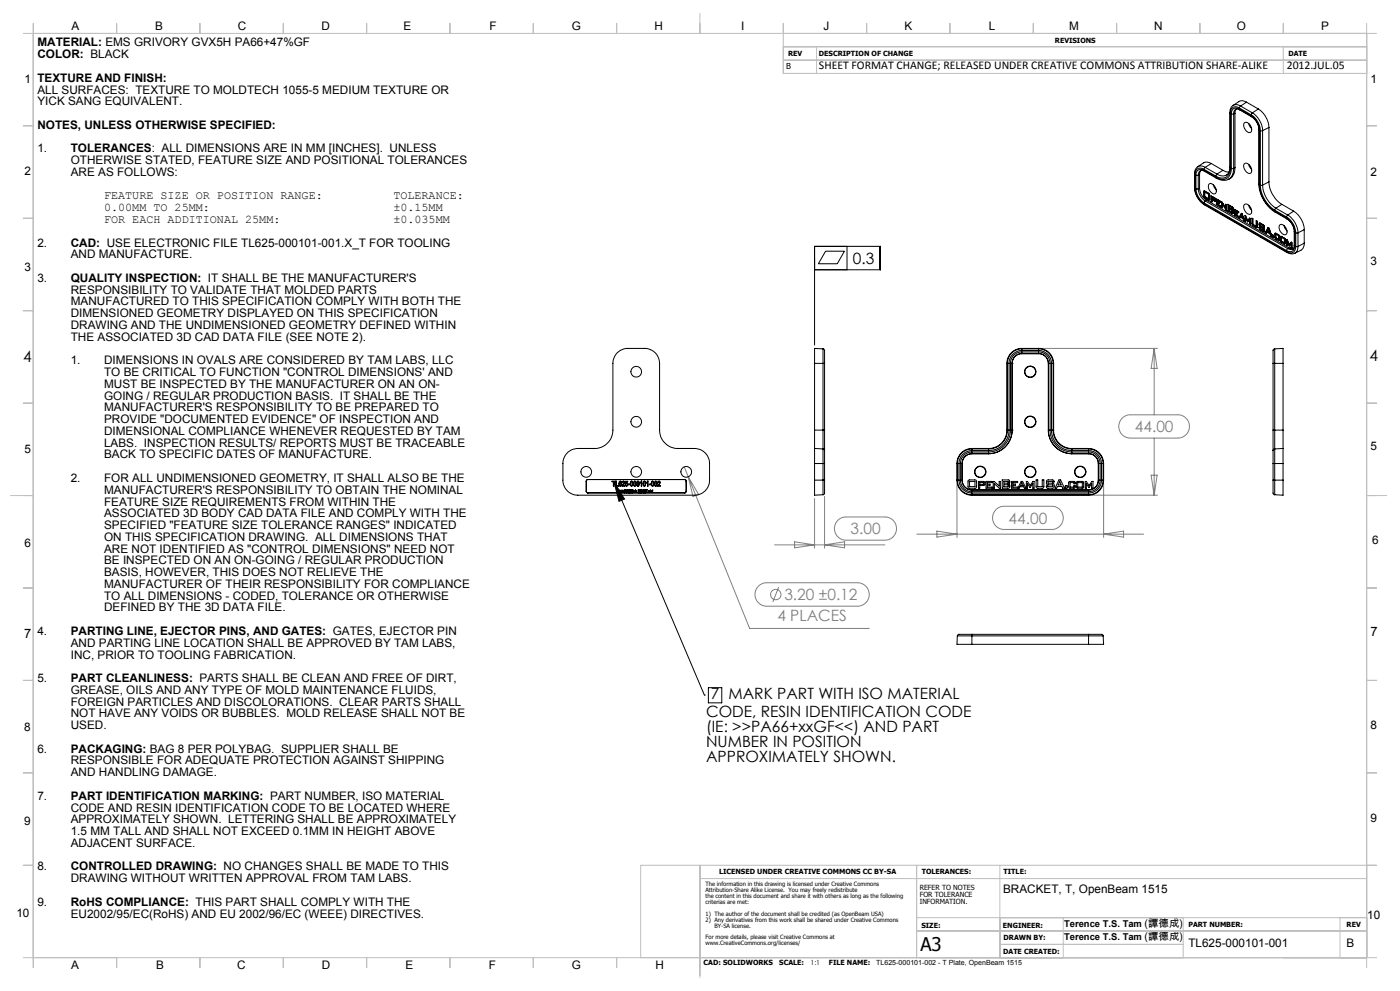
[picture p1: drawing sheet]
<svg xmlns="http://www.w3.org/2000/svg" width="420mm" height="297mm" viewBox="0 0 420 297" stroke-linecap="round" stroke-linejoin="round" font-family="sans-serif">
<g fill="none" stroke="#000" stroke-width=".3">
<path d="M368.9 33.8l.2 .2M368.9 33.8v16.3M369.1 34v16.3M369.4 34.1h.7M369.4 34.1v16.3M369.9 31.6a2.41 2.41 0 0 0-1 2.2M369.9 31.6a2.11 2.11 0 0 1 2.3 .2M370.1 34.1v16.4M370.5 33.9v16.4M370.5 33.9l-.4 .2M370.9 32.7l-.3 .5-.1 .7M371.8 32.4a1.65 1.65 0 0 0-1.9-.2 1.65 1.65 0 0 0-.8 1.8"/>
<path d="M371.8 32.7a1.48 1.48 0 0 0-1.7-.2 1.48 1.48 0 0 0-.7 1.6M371.8 32.7l.1 .2M371.8 32.4l3.6 2M371.8 32.7l3.6 2M371.9 32.9l-.5-.2a1.09 1.09 0 0 0-1.3 1.4M371.9 32.9l3.6 2.1M372.2 31.8l-.4 .6M372.2 31.8l3.5 2M373.3 36.9a1.77 1.77 0 0 1 2.2 2 .84 .84 0 0 1-.7 .9 .84 .84 0 0 1-.9-.6l-.3-.4a1.92 1.92 0 0 1-.3-1.9zM373.9 30.6a2.11 2.11 0 0 0-2.3-.1l-1.7 1.1M373.9 30.6l-1.7 1.2M373.9 30.6l3.6 2.1"/>
<path d="M374.6 37l.9 1.5M375.4 34.4a6.1 6.1 0 0 1 2.7 4.8M375.4 34.7l1.5 1.6a4.6 4.6 0 0 1 .9 2.7M375.4 34.7l.1 .3M375.5 35a4.7 4.7 0 0 1 2.1 3.8M375.7 33.8l-.3 .6M375.7 33.8l.3 .2a6.9 6.9 0 0 1 2.8 5.2M377.5 32.7a7.3 7.3 0 0 1 3.2 5.5M377.5 32.7l-1.8 1.1M377.6 38.8l.2 .2M377.6 38.8v16.3M377.8 39v16.3"/>
<path d="M378.1 39.2h.7M378.1 39.2v16.3M378.8 39.2v16.3M380.7 38.2l-1.9 1M380.7 38.2v16.3M358.4 56.2a6.6 6.6 0 0 0 2.9 5.2M358.4 52.1l.1 .2M358.4 56.2l.1 .2M358.4 52.1v4.1M358.5 56.4l.1 .7a6 6 0 0 0 2.6 4M358.5 52.3v4.1M358.8 56.6l.5 2 .6 1 1.3 1.2"/>
<path d="M358.8 52.5h.7M358.8 56.6h.7M358.8 52.5v4.1M359.3 50a2.38 2.38 0 0 0-.9 2.1M359.3 50a2.11 2.11 0 0 1 2.3 .2M359.5 56.6l.1 .9 .6 1.3 1.4 1.4M359.5 52.5v4.1M359.9 56.4l.7 2.2 1.4 1.4M359.9 52.3v4.1M359.9 52.3l-.4 .2M359.9 56.4l-.4 .2M360.4 51l-.5 1.3"/>
<path d="M361.1 57.5l.2-.3 1.5 .9 .1 1.6-.1 .3-.3-.1M361.1 58.6l.4 .7M361.1 57.5v1.1M361.2 50.8a1.65 1.65 0 0 0-1.9-.2 1.65 1.65 0 0 0-.8 1.7M361.2 51.1a1.5 1.5 0 0 0-1.7-.2 1.5 1.5 0 0 0-.7 1.6M361.2 51.1l.1 .2M361.2 50.8l3.6 2M361.2 51.1l3.6 2M361.3 51.3h-.1a1.13 1.13 0 0 0-1.3 0 1.13 1.13 0 0 0-.4 1.2M361.3 58.5l.4 .7M361.3 51.3l3.6 2.1M361.3 57.2v1.3"/>
<path d="M361.3 57.4l-.2 .1M361.3 58.5l-.2 .1M361.5 59.3l1 .6M361.5 57.6l.2-.1 1.1 .6M361.5 57.6v1.3l1.1 .6M361.5 57.6l1.1 .6M361.6 50.2l-.4 .6M361.6 50.2l3.5 2M361.7 59.2l1.1 .6M361.7 59.2l-.2 .1M362 60l24.7 14.3M362 60l-.4 .2"/>
<path d="M362.6 58.2v1.3M362.8 59.8l.1 .1M362.8 59.8l-.3 .1M362.8 55.1a2.04 2.04 0 0 1 2 2.6 .96 .96 0 0 1-.9 .4 .96 .96 0 0 1-.8-.7l-.2-.2a1.73 1.73 0 0 1-.1-2.1zM362.8 58.1v1.3l-.2 .1M362.8 58.1l-.2 .1M363.4 49a2.23 2.23 0 0 0-2.4-.2l-1.7 1.2M363.4 49l-1.8 1.2M363.4 49l3.5 2M363.5 58.8v1.5M363.6 59.1v.5l.8 .3M363.6 59.9l.8 .4"/>
<path d="M363.6 59.9v.6l-.3-.1M363.6 59.9l.2-.1 .8 .4M363.6 59.1l.2-.1 .7 .4M363.6 59.1l.7 .4M364 55.4l.9 1.5M364.3 59.5l.1 .2M364.4 59.7v.2M364.5 59.4l.1 .2M364.5 59.4l-.2 .1M364.6 59.8l-.2 .2M364.6 59.6v.2M364.6 59.6l-.2 .1"/>
<path d="M364.6 59.8l-.2 .1M364.8 53.1l.1 .3M364.9 53.4a3.9 3.9 0 0 0 3.6 .4M365.1 52.2l-.3 .6M365.1 59.7v1.5M365.4 59.9l-.2 .2M366.9 51l1.8 .6M366.9 51l-1.8 1.2M368.9 50.1a2.29 2.29 0 0 1-1.1 2.4 2.29 2.29 0 0 1-2.7-.3M368.9 50.1l.2 .2M369.1 50.3a2.63 2.63 0 0 1-1.3 2.8 2.63 2.63 0 0 1-3-.3M369.4 50.4a2.82 2.82 0 0 1-1.4 3 2.82 2.82 0 0 1-3.2-.3"/>
<path d="M369.4 50.4l.7 .1M370.1 50.5a3.5 3.5 0 0 1-1.6 3.3M370.5 50.3a3.4 3.4 0 0 1-2 3.5M370.5 50.3l-.4 .2M373.3 49.1a1.77 1.77 0 0 1 2.2 2 .84 .84 0 0 1-.6 .9 .84 .84 0 0 1-1-.5l-.3-.4a1.92 1.92 0 0 1-.3-2zM374.6 49.3l.9 1.5M377.6 55.1a10.8 10.8 0 0 0 5 8.5M377.6 55.1l.2 .2M377.8 55.3a10.2 10.2 0 0 0 4.6 8M378.1 55.5a9.6 9.6 0 0 0 4.3 7.5M378.1 55.5h.7M378.8 55.5a8.9 8.9 0 0 0 4 6.9"/>
<path d="M380.7 54.5a8.3 8.3 0 0 0 3.9 6.7M380.7 54.5l-1.9 1M247.7 75.3h5.6l-2.1 3.8h-5.7zM254.1 73.8v7.1M361.2 61.1l.1 .3M361.2 61.1l24.8 14.3M361.2 60.8l24.8 14.3M361.3 61.4l24.8 14.3M361.6 60.2l-.4 .6M361.6 60.2l24.7 14.3M363.5 60.3h.1M363.5 60.3l-.2 .1"/>
<path d="M364.4 60.3l.1 .1a.73 .73 0 0 0-.1-1.1l-1.1-.6v1.7M364.6 60.2h.1M364.6 60.2l-.2 .1M365.1 61.2l1.1 .6M365.1 61.2l-.2 .1M365.2 60.7v.5l1 .5v.3l-1.3-.7M365.2 60.1v.3l.6 .3v.3l-.6-.3M365.2 60.1l1 .5v-.2l-1.3-.8v1.7M365.2 60.7l.6 .1M366.6 60.6l1.1 1.7M366.6 60.6l-.1-.1v1.7M366.7 60.6v1.5"/>
<path d="M366.7 62.1h.1M366.7 62.1l-.2 .1M366.7 61.2l1.1 1.7M366.7 61.2v1.1l-.2-.1M366.7 61.2l.2-.1 1 1.7-.1 .1M367.7 62.3v-1.1l.2 .1v1.7l-.1-.1M367.9 61.3v.9l-.2 .1M368.4 63.2l1.1 .8M368.6 63.1l1.1 .7M368.6 61.3v1.8M368.6 63.1l-.2 .1M368.7 61.8v.4l.9 .4"/>
<path d="M368.7 62.6v.5l.9 .5v-.1M368.7 61.8l.8 .5M368.7 61.8l.2-.1 .8 .4M368.7 62.6l.2-.1 .8 .4M368.7 62.6l.8 .4M369.5 62.3l.1 .2M369.5 63l.1 .3M369.6 63.3l.3-.1v.2M369.6 62.5v.1M369.6 63.3v.2M369.7 63l.1 .1a.51 .51 0 0 1 .2 .5 .51 .51 0 0 1-.3 .4h-.2M369.7 63a.54 .54 0 0 0 .3-.5 .54 .54 0 0 0-.4-.5l-1.2-.8v2"/>
<path d="M369.7 62.1l.2 .2M369.7 62.9v.1M369.7 62.1l-.2 .2M369.7 62.9l-.2 .1M369.7 63.8l.3 .1M369.7 63.8l-.2 .2M369.9 62.5l-.3 .2M369.9 63.4l-.3 .2M369.9 62.3v.2M369.9 62.3l-.3 .2M369.9 62.5l-.3 .1M369.9 63.4l-.3 .1"/>
<path d="M369.9 62.9l-.2 .1M370.3 64.4l1.3 .8v-.3M370.6 62.9v1.4M370.6 64.3l1 .6M370.6 64.3l-.3 .1M370.6 63.8v.5l1 .6M370.6 63.2v.3l.6 .4M370.6 63.8l.6 .4v-.3M370.6 63.2l1 .6v-.3l-1.3-.8v1.7M370.6 63.2l.2-.1 .8 .4M370.6 63.8l.2-.1 .4 .2M371.7 65.2l.7-1.3 .3 .2 .7 2.1-.3-.2"/>
<path d="M371.9 65l.2 .2M371.9 65l-.2 .2M372.1 65.1l.8 .4M372.1 65.1l-.1 .3-.3-.2M372.1 65.1l.2-.2 .8 .5M372.5 64l-.6 1M372.5 64.3l-.2 .6 .5 .3M372.5 64.3l.3 .9M372.7 64.2l-.2 .1M372.9 65.5l.2 .5M373 65l-.2 .2M373.1 65.4l.2 .5"/>
<path d="M373.1 65.4l-.2 .1M373.3 61.3a1.7 1.7 0 0 1 2.2 1.8 .87 .87 0 0 1-.5 1.1 .87 .87 0 0 1-1.1-.5l-.3-.4a1.92 1.92 0 0 1-.3-2zM373.3 65.9h.1M373.3 65.9l-.2 .1M373.7 66.1h.1M373.7 64.7v1.7l-.2-.2M373.7 66.1l-.2 .1M373.9 65.1l-.2 .1 .6 1.3M374.3 66l.6-.6 .2 .1v1.7l-.2-.2M374.3 66l-.8-1.4v1.6M374.3 66l.1 .3M374.4 66.4l-.1 .1"/>
<path d="M374.6 61.5l.9 1.5M374.9 65.9l-.6 .6M374.9 65.9v1.1M374.9 65.9l.2-.2v1.2M375 65.4l-.7 .6M375.1 66.9h.1M375.1 66.9l-.2 .1M375.6 66.9l.3 .7M375.6 66.9v-1.5l.3 .2v1.6l.9 .6M375.8 66.8l.3 .7M375.8 65.5v1.3M375.8 66.8l-.2 .1"/>
<path d="M375.9 67.6l.9 .6M376.1 67.5l.9 .5M376.1 67.5l-.2 .1M376.8 67.8v-1.7l.4 .2v1.8l-.4 .1M377 66.2v1.5l-.2 .1M377 68l.2 .1M377 68l-.2 .2M377.7 68.2l.4 .7M377.7 68.2l1.4 .8M377.8 67.1l.1-.3 1.1 .5 .3 .8-.2-.1M377.8 67.3l.3 .8M377.8 67.1v.2"/>
<path d="M377.8 68.2h-.1M377.9 68.2l.4 .6M378 67.2l.4 .7M378 66.8v.2M378 67v.2M378 67l-.2 .1M378 67.2l-.2 .1M378.1 67.2v.4l1.2 .9v.9h-.3M378.1 67.2l1 .6M378.1 68.9l.9 .5M378.1 67.2l.2-.1 1 .5M378.1 68.1l1 .5"/>
<path d="M378.3 68.8l.9 .5M378.3 68.8l-.2 .1M378.4 67.9l.9 .6M378.4 67.9l-.3 .2M379.1 67.8v.2M379.1 68.6v.4M379.2 69.3l.1 .1M379.2 69.3l-.2 .1M379.3 67.6v.3M379.3 68.5v.4l-.2 .1M379.3 67.9h.1M379.3 67.9l-.2 .1"/>
<path d="M379.3 67.6l-.2 .2M379.3 68.5l-.2 .1M379.6 69.7l.8-1.5 .3 .2 .9 2.5-.4-.2M379.8 69.6l.2 .1M379.8 69.6l-.2 .1M380.1 69.6l.9 .5M380.1 69.6l-.2 .3-.3-.2M380.1 69.6l.2-.1 .9 .5M380.5 68.3l-.7 1.3M380.5 68.7l.3-.2 .3 1.1-.2 .1M380.5 68.7l.4 1M380.5 68.7l-.3 .6 .7 .4"/>
<path d="M381 70.1l.2 .6M381.2 70l.2 .6M381.2 70l-.2 .1M381.4 70.6h.1M381.4 70.6l-.2 .1M381.7 70.8l.1 .2M381.7 70.5v.3M381.8 71l.3 .2M381.8 70.4l.4 .3v.4M381.8 70.4l-.1 .1M382 70.7v.2M382 70.5v.2"/>
<path d="M382 70.7l-.3 .1M382 70.9l.2 .1M382 70.9l-.2 .1M382.2 71.1l-.1 .1M382.4 63.3l.2 .3M382.4 63l3.6 2M382.4 63.3l3.6 2.1M382.5 70.1l.2-.3 1.1 .7M382.5 71l.3 .6M382.5 70.1v.9M382.6 63.6l3.5 2M382.7 70.9l.1 .4"/>
<path d="M382.7 69.9v1M382.7 70l-.2 .1M382.7 70.9l-.2 .1M382.8 62.4l-.4 .6M382.8 71.6l.7 .4M382.8 71.3l.8 .5M382.8 70.2v1.1M382.8 70.2l.8 .5M382.8 62.4l3.5 2M382.8 71.3l.2 .2M383 71.5l.8 .4M383 70.1l-.2 .1"/>
<path d="M383 71.5l-.2 .1M383.5 70.4l.4 .5M383.6 71.8v-.4l.3 .6h-.4M383.6 70.7v.3M383.6 70.7l.2-.1v.3M383.8 71.9l.1 .1M383.8 71.9l-.3 .1M383.8 71.6l-.2 .2M383.8 70.9h.1M383.8 70.9l-.2 .1M383.9 70.9v.2l-.3-.1M383.9 67.5a1.35 1.35 0 0 1 2 1 1.02 1.02 0 0 1 .3 1.2 1.02 1.02 0 0 1-1 .6l-.3-.1a2.25 2.25 0 0 1-1-2.7z"/>
<path d="M384.1 71l.1-.2h.2l1.2 .8 .1 1.3-.1 .2h-.3M384.1 72l.3 .5M384.1 71v1M384.3 71.9l.1 .3M384.3 70.8v1.1M384.3 70.9l-.2 .1M384.3 71.9l-.2 .1M384.4 72.5l.9 .6M384.4 71.1l.2-.1 1 .5-.3 .2M384.4 71.1l.9 .6M384.4 71.1v1.1l.9 .6M384.4 72.2l.2 .2"/>
<path d="M384.6 61.2l-1.8 1.2M384.6 61.2l3.5 2.1M384.6 72.4l1 .6M384.6 72.4l-.2 .1M385.2 67.6l.4 .9 .5 .6M385.3 71.7v1.1M385.6 73h.1M385.6 73l-.3 .1M385.6 71.6v1.1l-.3 .1M386 65a6 6 0 0 1 2.7 4.8M386 65.4l.8 .6 .9 1.2 .6 1.4 .1 1M386 65.4l.1 .2"/>
<path d="M386 75.4l.1 .3M386.1 65.6a4.9 4.9 0 0 1 2.2 3.8M386.1 75.7a2.67 2.67 0 0 0 2.3 .2M386.2 73.3h.1M386.2 71.9l.6 1.3M386.2 71.9l-.2-.1v1.6M386.2 71.9v1.7l-.2-.2M386.2 73.3l-.2 .1M386.3 64.4l-.3 .6M386.3 64.4l1 .8 1.1 1.3a6.1 6.1 0 0 1 1 3.3M386.3 74.5l-.3 .6M386.4 72.3l-.2 .1 .6 1.3"/>
<path d="M386.7 74.3l.7 .2h.6M386.7 74.3l-.4 .2M386.8 73.7h.1M386.8 73.2l.6-.6 .2 .1v1.7l-.3-.2M386.8 73.2l.1 .3M386.9 73.6l-.1 .1M387.3 73.1l-.5 .6M387.3 73.1v1.1M387.3 73.1l.2-.1v1.1M387.5 72.6l-.7 .6M387.5 74.1l.1 .1M387.5 74.1l-.2 .1"/>
<path d="M388.1 63.3a7 7 0 0 1 3.2 5.5M388.1 63.3l-1.8 1.1M388.3 73.5l-.1 .3a1.09 1.09 0 0 1-.7 1 1.09 1.09 0 0 1-1.2-.3M388.3 69.4l.1 .2M388.3 73.5l.1 .2M388.3 69.4v4.1M388.4 73.7a1.48 1.48 0 0 1-.7 1.6 1.48 1.48 0 0 1-1.7-.2M388.4 69.6v4.1M388.7 73.9a1.67 1.67 0 0 1-.8 1.7 1.67 1.67 0 0 1-1.9-.2M388.7 69.8h.7M388.7 73.9h.7M388.7 69.8v4.1"/>
<path d="M389.4 73.9a2.02 2.02 0 0 1-1 2M389.4 69.8v4.1M391.3 72.9a2.32 2.32 0 0 1-1 2.1l-1.9 .9M391.3 68.8l-1.9 1M391.3 72.9l-1.9 1M391.3 68.8v4.1M244.4 80.9h19.7v-7.1h-19.7v29.6M185.2 105.7a4.8 4.8 0 0 1 3.2-1.3h5a4.5 4.5 0 0 1 4.5 4.5v20a5.5 5.5 0 0 0 5.5 5.5h5a4.5 4.5 0 0 1 4.5 4.5v5a4.5 4.5 0 0 1-4.5 4.5h-35a4.5 4.5 0 0 1-4.5-4.5v-5a4.5 4.5 0 0 1 4.5-4.5h5a5.5 5.5 0 0 0 5.5-5.5v-20a4.8 4.8 0 0 1 1.3-3.2zM244.4 108.9v20M244.4 108.9h2.5M246.9 104.6v4.3M246.9 104.6l-2.5-.2v4.5"/>
<path d="M246.9 108.9h.5M246.9 104.6l.5 .3v4M246.9 108.9v20M247.4 108.9v20M302.1 108.9h.1M302.1 108.9v20M302.2 108.9h.5M302.2 108.9v20M302.7 108.9v20M303.1 108.9h.5M303.1 108.9v20M303.6 108.9h.1"/>
<path d="M303.6 108.9v20M306.6 105.5v.5M306.6 106a2.94 2.94 0 0 0-3 2.9M306.6 105.5a3.4 3.4 0 0 0-3.5 3.4M306.6 104.6v.5M306.6 105.1a3.9 3.9 0 0 0-3.9 3.8M306.6 104.6a4.3 4.3 0 0 0-4.4 4.3M306.6 104.4a4.5 4.5 0 0 0-4.5 4.5M306.6 106h5M306.6 105.5h5M306.6 105.1h5M306.6 104.6h5"/>
<path d="M306.6 104.4v.2M306.6 106h.1M306.6 104.4h5M311.6 106a3 3 0 0 1 2.9 2.9M311.6 105.5v.5M311.6 105.5a3.4 3.4 0 0 1 3.4 3.4M311.6 105.1a3.9 3.9 0 0 1 3.9 3.8M311.6 104.6v.5M311.6 104.6a4.3 4.3 0 0 1 4.3 4.3M311.6 106a2.87 2.87 0 0 1 2.9 2.9M311.6 104.4a4.5 4.5 0 0 1 4.5 4.5M311.6 104.4v.2"/>
<path d="M311.6 106h.1M314.5 108.9v20M314.5 108.9h.1M314.5 108.9h.5M315 108.9v20M315.5 108.9h.4M315.5 108.9v20M315.9 108.9v20M315.9 108.9h.2M316.1 108.9v20M381.9 108.9h.5M381.9 108.9v20"/>
<path d="M382.4 104.6v4.3M382.4 104.6l2.5-.2v4.5M382.4 104.6l-.5 .3v4M382.4 108.9h2.5M382.4 108.9v20M384.9 108.9v20M244.4 134.4v4.5M244.4 128.9v5.5M244.4 138.9v5M244.4 138.9h2.5M244.4 128.9h2.5M244.4 134.4l2.5 .1"/>
<path d="M246.9 134.5v4.4M246.9 138.9h.5M246.9 134.5l.5 .5M246.9 128.9v5.6M246.9 128.9h.5M246.9 138.9v5M247.4 135v3.9M247.4 128.9v6.1M247.4 138.9v5M287.1 138.9h.1M287.1 138.9v5M287.2 138.9h.5"/>
<path d="M287.2 138.9v5M287.7 138.9v5M288.1 138.9h.5M288.1 138.9v5M288.6 138.9v5M288.6 138.9h.1M291.6 135.5a3.5 3.5 0 0 0-3.5 3.4M291.6 135.5v.5M291.6 136a3 3 0 0 0-3 2.9M291.6 134.5a4.4 4.4 0 0 0-4.4 4.4M291.6 134.5v.5M291.6 135a3.9 3.9 0 0 0-3.9 3.9"/>
<path d="M291.6 136a2.94 2.94 0 0 0-3 2.9M291.6 134.4a4.5 4.5 0 0 0-4.5 4.5M291.6 135.5h5M291.6 136h5M291.6 135h5M291.6 134.5h5M291.6 134.4v.1M291.6 136h.1M291.6 134.4h5M296.6 135.5v.5M296.6 134.5v.5M296.6 134.4v.1"/>
<path d="M296.6 136h.1M302.1 128.9a5.5 5.5 0 0 1-5.5 5.5M302.1 128.9h.1M302.2 128.9h.5M302.2 128.9a5.6 5.6 0 0 1-5.6 5.6M302.7 128.9a6.1 6.1 0 0 1-6.1 6.1M303.1 128.9h.5M303.1 128.9a6.6 6.6 0 0 1-6.5 6.6M303.6 128.9a7 7 0 0 1-7 7.1M303.6 128.9h.1M314.5 128.9a7.1 7.1 0 0 0 7.1 7.1M314.5 128.9h.1"/>
<path d="M314.5 128.9a7 7 0 0 0 7.1 7.1M314.5 128.9h.5M315 128.9a6.6 6.6 0 0 0 6.6 6.6M315.5 128.9a6.1 6.1 0 0 0 6.1 6.1M315.5 128.9h.4M315.9 128.9a5.7 5.7 0 0 0 5.7 5.6M315.9 128.9h.2M316.1 128.9a5.5 5.5 0 0 0 5.5 5.5M321.6 135.5v.5M321.6 134.5v.5M321.6 135.5h5M321.6 136h5"/>
<path d="M321.6 135h5M321.6 134.5h5M321.6 134.4v.1M321.6 136h.1M321.6 134.4h5M326.6 135a3.9 3.9 0 0 1 3.8 3.9M326.6 134.5v.5M326.6 134.5a4.4 4.4 0 0 1 4.3 4.4M326.6 135.5a3.5 3.5 0 0 1 3.4 3.4M326.6 136a2.94 2.94 0 0 1 2.9 2.9M326.6 135.5v.5M326.6 134.4a4.6 4.6 0 0 1 4.5 4.5"/>
<path d="M326.6 134.4v.1M326.6 136h.1M329.5 138.9h.1M329.5 138.9v5M329.5 138.9h.5M330 138.9v5M330.4 138.9h.5M330.4 138.9v5M330.9 138.9v5M330.9 138.9h.2M331.1 138.9v5M381.9 135v3.9"/>
<path d="M381.9 138.9h.5M381.9 128.9h.5M381.9 128.9v6.1M381.9 138.9v5M382.4 134.5v4.4M382.4 134.5l-.5 .5M382.4 128.9v5.6M382.4 138.9h2.5M382.4 128.9h2.5M382.4 138.9v5M384.9 134.4v4.5M384.9 128.9v5.5"/>
<path d="M384.9 134.4l-2.5 .1M384.9 138.9v5M175.9 147.2l.5 .5M175.9 144.2v3M175.9 144.2h.1M175.9 147.2h.1M176.4 143.7l-.5 .5M176.4 143.7h.1M176.4 147.7h.1M176.4 143.7h29M176.4 147.7h29M183.6 144.2h1v.2h-.4v1.3h-.2v-1.3h-.4z"/>
<path d="M184.2 144.4l3.2 5.2-1.7 .6zM184.2 144.4l27.1 63.9M184.7 144.2h.2v1.4l.6 .1h-.8zM185.8 144.3l.4-.1 .2 .4-.5-.2-.1 .5a.4 .4 0 0 1 .6 .1 .4 .4 0 0 1-.2 .6 .4 .4 0 0 1-.5-.4zM185.9 146.9l.6 .3-.6 .3 .5-.3zM186.6 146.9l.5 .3-.5 .3 .4-.3zM186.7 144.4a.45 .45 0 0 1 .7 0 .45 .45 0 0 1-.2 .7l-.4 .5 .6 .1h-.8l.1-.3a.66 .66 0 0 0 .3-1l-.2 .3-.2-.1zM187.3 147.7v-1h.4a.29 .29 0 0 1 .2 .3 .29 .29 0 0 1-.3 .3h-.2v.4M187.4 146.8l.4 .1v.2l-.4 .1zM187.7 144.2h.6v.2h-.5v.4a.43 .43 0 0 1 .6 .2 .43 .43 0 0 1-.3 .6 .43 .43 0 0 1-.5-.3l.3 .3a.31 .31 0 0 0 .3-.4 .31 .31 0 0 0-.4-.2h-.2zM188 147.7l.3-1 .4 1M188.1 147.7l.1-.3h.3l.1 .3"/>
<path d="M188.3 146.8l.2 .5h-.3zM188.5 145.1h.5v.2h-.5zM189 147.7l-.2-.2a.46 .46 0 0 1 0-.5 .46 .46 0 0 1 .4-.2l.1 .1-.3-.1-.1 .3a.32 .32 0 0 1 .5 .2 .32 .32 0 0 1-.2 .4M189.3 144.3l.1-.1a.78 .78 0 0 1 .5 .8 .78 .78 0 0 1-.5 .7 1.22 1.22 0 0 1-.1-1.4zM189.3 144.4h.2a.78 .78 0 0 1-.1 1.2zM189.6 147.7l-.1-.2a.46 .46 0 0 1-.1-.5 .46 .46 0 0 1 .5-.2v.1l-.2-.1-.1 .3a.32 .32 0 0 1 .4 .2 .32 .32 0 0 1-.2 .4M190.2 144.3l.1-.1a.78 .78 0 0 1 .6 .8 .78 .78 0 0 1-.6 .7 1.22 1.22 0 0 1-.1-1.4zM190.3 144.4h.1a.78 .78 0 0 1 0 1.2zM190.6 146.9l.1 .2h.3l-.3 .1v.3l-.3-.3zM191.2 144.3l.1-.1a.78 .78 0 0 1 .5 .8 .78 .78 0 0 1-.5 .7 1.22 1.22 0 0 1-.1-1.4zM191.2 144.4h.1a.69 .69 0 0 1 0 1.2zM191.6 147.1l.2 .4-.4-.1 .2 .3"/>
<path d="M191.6 147.1h.1M191.6 147.1l.2-.2h-.4a.25 .25 0 0 1 .3-.2 .25 .25 0 0 1 .2 .4l-.2 .6M192.2 147.7a.47 .47 0 0 1-.3-.6 .47 .47 0 0 1 .6-.3l-.1 .9M192.2 146.8h.1a.45 .45 0 0 1-.1 .8zM192.4 144.2l.1 1.5-.1-1.2-.3 .2zM193 147.7a.46 .46 0 0 1-.3-.7 .46 .46 0 0 1 .7 0 .36 .36 0 0 0-.5-.1 .36 .36 0 0 0-.1 .5 .36 .36 0 0 0 .5 .1l-.2-.3h.3l-.2 .5M193.1 144.3l.1-.1a.78 .78 0 0 1 .5 .8 .78 .78 0 0 1-.5 .7 1.22 1.22 0 0 1-.1-1.4zM193.1 144.4h.2a.78 .78 0 0 1-.1 1.2zM193.6 147.7v-1h.6l-.5 .1v.3h.4l-.4 .1v.5M194.3 144.2l.1 1.5-.1-1.2-.3 .2zM194.6 147.1l.6-.2-.5 .3 .5 .3zM194.8 145.1h.5v.2h-.5z"/>
<path d="M195.3 147.1l.5-.2-.4 .3 .4 .3zM195.5 144.3l.2-.1a.78 .78 0 0 1 .5 .8 .78 .78 0 0 1-.5 .7 1.22 1.22 0 0 1-.2-1.4zM195.6 144.4h.2a.73 .73 0 0 1-.1 1.2zM196.5 144.3l.1-.1a.78 .78 0 0 1 .5 .8 .78 .78 0 0 1-.5 .7 1.22 1.22 0 0 1-.1-1.4zM196.6 144.4h.1a.76 .76 0 0 1-.1 1.2zM197.4 144.4a.49 .49 0 0 1 .7 .2 .49 .49 0 0 1-.4 .6l-.2 .4 .6 .1h-.8l.1-.3a.66 .66 0 0 0 .3-1l-.3 .3zM205.4 143.7l.5 .5M205.4 143.7h.1M205.4 147.7h.1M205.8 144.2v3M205.8 144.2h.1M205.8 147.2h.1"/>
<path d="M205.9 147.2l-.5 .5M244.4 143.9v4.5l2.5-.1M244.4 143.9h2.5M246.9 143.9v4.4M246.9 143.9h.5M247.4 143.9v1.3a4.8 4.8 0 0 1-.2 3l-.3 .1M287.1 143.9a4.5 4.5 0 0 0 4.5 4.5M287.1 143.9h.1M287.2 143.9a4.4 4.4 0 0 0 4.4 4.4M287.2 143.9h.5M287.7 143.9a3.9 3.9 0 0 0 3.9 3.9M288.1 143.9a3.4 3.4 0 0 0 3.5 3.5"/>
<path d="M288.1 143.9h.5M288.6 143.9a3 3 0 0 0 3 3M288.6 143.9h.1M288.6 143.9a2.94 2.94 0 0 0 3 2.9M290.5 143.9h2.3l.2 .3-.2 2-2.2 .1-.2-.4zM290.9 144.3h1.6v1.5h-1.6zM291.6 146.9v.5M291.6 147.8v.5M291.6 147.4h35M291.6 146.8h35M291.6 148.3h35M291.6 147.8h35"/>
<path d="M291.6 146.8v.1M291.6 148.3v.1M291.6 148.4h35M293.5 144.3l1.9 .1v.9l-.2 .2h-1.3v.8h-.4zM293.9 144.6l1.1 .1 .1 .4-1.2 .1zM295.8 144.3h1.8v.3h-1.4v.5h.8v.3h-.8v.6h1.4v.3h-1.8zM298 144.3h.2l1.6 1.4v-1.4h.3v2h-.3l-1.5-1.3v1.3h-.3zM300.7 143.8h1.8a.65 .65 0 0 1 .4 .6 .65 .65 0 0 1-.3 .6 .69 .69 0 0 1 .3 .8 .69 .69 0 0 1-.6 .5h-1.6zM301.2 145.3h1.2l.1 .5-1.3 .1zM301.2 144.3h1.2l.1 .5h-1.3zM303.5 144.3h1.8v.3h-1.5v.5h.9v.3h-.9v.6h1.5v.3l1.1-2h.4l1 2h-.5l-.2-.4h-1.1l-.2 .4h-2.3zM306.5 144.7l.5 .8h-.8z"/>
<path d="M307.9 144.3h.3l.9 1.2 .8-1.2h.3v2h-.4v-1.4l-.7 1.2-.9-1.1v1.3h-.3zM310.8 143.8h.5v2h1.4v-2h.5l-.2 2.4-2 .1-.2-.4zM314.1 143.9h1.9l.2 .5-1.8-.1v.5h1.3a.8 .8 0 0 1 .5 .8 .8 .8 0 0 1-.5 .7h-1.6l-.2-.6 1.9 .1v-.5h-1.3a.81 .81 0 0 1-.4-1.4zM317.7 143.8h.5l1.2 2.5h-.6l-.2-.5h-1.3l-.3 .5h-.5zM317.9 144.3l.4 1h-.9zM319.6 145.6h.6l-.1 .7h-.5zM320.7 144.4l1.7-.1 .2 .7h-.4v-.4h-1.2v1.4h1.2v-.5l.4 .1-.1 .7-1.8-.1zM323 144.4l1.9-.1 .1 1.9-1.9 .1-.2-.4zM323.3 144.6h1.4v1.4h-1.4zM325.6 144.3h.3l.8 1.2 .9-1.2h.3v2h-.4v-1.4l-.8 1.2-.8-1.1v1.3h-.3zM326.6 146.9v.5M326.6 147.8v.5"/>
<path d="M326.6 146.8v.1M326.6 148.3v.1M329.5 143.9a2.94 2.94 0 0 1-2.9 2.9M329.5 143.9h.1M329.5 143.9a2.94 2.94 0 0 1-2.9 3M329.5 143.9h.5M330 143.9a3.4 3.4 0 0 1-3.4 3.5M330.4 143.9h.5M330.4 143.9a3.9 3.9 0 0 1-3.8 3.9M330.9 143.9a4.4 4.4 0 0 1-4.3 4.4M330.9 143.9h.2M331.1 143.9a4.5 4.5 0 0 1-4.5 4.5"/>
<path d="M381.9 143.9v1.3a4.8 4.8 0 0 0 .2 3l.3 .1M381.9 143.9h.5M382.4 143.9v4.4M382.4 143.9h2.5M384.9 143.9v4.5l-2.5-.1M287.2 190.6h4.4M287.2 190.6l-.1 2.5h4.5M291.6 190.1v.5M291.6 190.1h-1.3a4.8 4.8 0 0 0-3 .2l-.1 .3M291.6 190.6v2.5M291.6 190.6h35M291.6 193.1h35"/>
<path d="M291.6 190.1h35M326.6 190.6h4.3M326.6 190.1v.5M326.6 190.1h4l.3 .5M326.6 190.6v2.5M330.9 190.6l.2 2.5h-4.5M211.3 208.3h.1M212.5 206.1h4v4.5h-4z"/>
<circle cx="190.9" cy="111.4" r="1.6"/>
<circle cx="309.1" cy="111.4" r="1.7"/>
<circle cx="309.1" cy="111.4" r="1.6"/>
<circle cx="190.9" cy="126.4" r="1.6"/>
<circle cx="309.1" cy="126.4" r="1.69"/>
<circle cx="309.1" cy="126.4" r="1.6"/>
<circle cx="175.9" cy="141.4" r="1.6"/>
<circle cx="186" cy="145.3" r=".3"/>
<circle cx="189" cy="147.4" r=".2"/>
<circle cx="189.7" cy="147.4" r=".2"/>
<circle cx="190.9" cy="141.4" r="1.61"/>
<circle cx="205.9" cy="141.4" r="1.61"/>
<circle cx="294.1" cy="141.4" r="1.6"/>
<circle cx="294.1" cy="141.4" r="1.69"/>
<circle cx="309.1" cy="141.4" r="1.69"/>
<circle cx="309.1" cy="141.4" r="1.61"/>
<circle cx="324.1" cy="141.4" r="1.61"/>
<circle cx="324.1" cy="141.4" r="1.7"/>
</g>
<g fill="none" stroke="#808080" stroke-width=".3">
<path d="M312.6 104.4h34.6M346.3 104.4v19.9M346.3 104.4l.8 6h-1.8zM205.3 139.9l1.2 3M336.5 125.5l1.1-.8 1.2-.4h14.5a3.5 3.5 0 0 1 3.5 3.5 3.5 3.5 0 0 1-3.5 3.5h-14.2a3.5 3.5 0 0 1-3.1-2.1 3.5 3.5 0 0 1 .5-3.7zM346.3 131.3v17.1M206.5 142.9l18.4 45.4h35.9M206.5 142.9l3 5.2-1.6 .7zM244.4 149.4v14.9M247.4 148.8v15.5M251.4 155.9l.9-.6 1.3-.4h11.9a3.5 3.5 0 0 1 3.5 3.5 3.5 3.5 0 0 1-3.5 3.5h-11.7a3.5 3.5 0 0 1-3.2-2.2 3.5 3.5 0 0 1 .8-3.8zM281.1 159.2l6 .9-6 .9z"/>
<path d="M287.1 144.9v16.2M298.8 152.7l.7-.5 1.5-.5h14.5a3.5 3.5 0 0 1 3.5 3.5 3.5 3.5 0 0 1-3.5 3.5h-14.2a3.5 3.5 0 0 1-3.3-2.2 3.5 3.5 0 0 1 .8-3.8zM327.6 148.4h19.6M331.1 144.9v16.2M345.3 142.4h1.8l-.8 6zM227.8 175.4l1.2-.6 .7-.1h27.5a3.5 3.5 0 0 1 3.6 3.5 3.5 3.5 0 0 1-3.6 3.5h-27.2a3.5 3.5 0 0 1-3.3-2.4 3.5 3.5 0 0 1 1.1-3.9zM232.4 163.3h33.1M233.6 176l-1.8 4.4M238.4 162.4l6 .9-6 .9zM247.4 163.3l6-.9v1.8zM275.1 160.1h68M331.1 160.1l6-.9v1.8z"/>
<circle cx="232.7" cy="178.2" r="1.56"/>
</g>
<g fill="none" stroke="#c0c0c0" stroke-width=".3">
<path d="M7 10h406M10 7v283M35 7v3M60 7v3M85 7v3M110 7v3M135 7v3M160 7v3M185 7v3M210 4v6M235 7v15h175M235 14h175"/>
<path d="M235 18h175M245 14v8M260 7v3M285 7v3M310 7v3M335 7v3M360 7v3M385 7v3M385 14v8M410 7v283M7 37.7h3M410 37.7h3"/>
<path d="M7 65.4h3M410 65.4h3M7 93.1h3M410 93.1h3M7 120.8h3M410 120.8h3M3.2 148.5h6.8M410 148.5h6M7 176.2h3M410 176.2h3M7 203.9h3M410 203.9h3"/>
<path d="M7 231.6h3M410 231.6h3M7 259.3h3M210 259.3v33.7M275 259.3v27.7M300 259.3v27.7M413 259.3h-220.8v27.7M210 263.3h200M275 275h135M275 279h135M319 275v12M355 275v12"/>
<path d="M402 275v12M7 287h406M35 287v3M60 287v3M85 287v3M110 287v3M135 287v3M160 287v3M185 287v3M300 283h55"/>
</g>
<path d="M184.2 144.4l3.2 5.2-1.7 .6z" fill="#000"/>
<text font-size="5.6" x="276.1" y="285">A3</text>
<g font-size="4.7">
<text x="255.9" y="79.1">0.3</text>
<text x="7" y="108.5">4</text>
<text x="410.9" y="108.2">4</text>
<text x="213.2" y="209.6">7</text>
<text x="218.5" y="209.6">MARK PART WITH ISO MATERIAL</text>
<text x="211.8" y="214.8">CODE, RESIN IDENTIFICATION CODE</text>
<text x="211.8" y="219.4">(IE: &gt;&gt;PA66+xxGF&lt;&lt;) AND PART</text>
<text x="211.8" y="223.9">NUMBER IN POSITION</text>
<text x="211.8" y="228.4">APPROXIMATELY SHOWN.</text>
</g>
<g font-size="4.7" fill="#808080">
<text x="340.4" y="129.5">44.00</text>
<text x="255.1" y="160.2">3.00</text>
<text x="302.6" y="156.9">44.00</text>
<text x="235.3" y="179.9">3.20 ±0.12</text>
<text x="233.2" y="186.2">4 PLACES</text>
</g>
<g font-size="3.9">
<text x="7.2" y="191.2">7</text>
<text x="411.2" y="190.5">7</text>
</g>
<g font-size="3.5">
<text x="21.5" y="9.1">A</text>
<text x="46.5" y="9.1">B</text>
<text x="71.4" y="9.1">C</text>
<text x="96.5" y="9.1">D</text>
<text x="121.1" y="9.1">E</text>
<text x="146.9" y="9.1">F</text>
<text x="171.5" y="9.1">G</text>
<text x="196.3" y="9.1">H</text>
<text x="222.4" y="9.1">I</text>
<text x="247" y="9.1">J</text>
<text x="271.3" y="9.1">K</text>
<text x="296.7" y="9.1">L</text>
<text x="320.8" y="9.1">M</text>
<text x="346.2" y="9.1">N</text>
<text x="371" y="9.1">O</text>
<text x="396.4" y="9.1">P</text>
<text x="11.2" y="13.9">MATERIAL: EMS GRIVORY GVX5H PA66+47%GF</text>
<text x="11.2" y="17.4">COLOR: BLACK</text>
<text x="245.7" y="20.8">SHEET FORMAT CHANGE; RELEASED UNDER CREATIVE COMMONS ATTRIBUTION SHARE-ALIKE</text>
<text x="386" y="20.8">2012.JUL.05</text>
<text x="7.3" y="24.9">1</text>
<text x="11.2" y="24.5">TEXTURE AND FINISH:</text>
<text x="11.2" y="28">ALL SURFACES: TEXTURE TO MOLDTECH 1055-5 MEDIUM TEXTURE OR</text>
<text x="411.2" y="25">1</text>
<text x="11.2" y="31.6">YICK SANG EQUIVALENT.</text>
<text x="11.2" y="38.6">NOTES, UNLESS OTHERWISE SPECIFIED:</text>
<text x="11.2" y="45.7">1.</text>
<text x="21.2" y="45.7">TOLERANCES: ALL DIMENSIONS ARE IN MM [INCHES]. UNLESS</text>
<text x="7.3" y="52.3">2</text>
<text x="21.2" y="49.2">OTHERWISE STATED, FEATURE SIZE AND POSITIONAL TOLERANCES</text>
<text x="21.2" y="52.7">ARE AS FOLLOWS:</text>
<text x="411.2" y="52.7">2</text>
<text x="31.2" y="59.7">FEATURE SIZE OR POSITION RANGE:</text>
<text x="118" y="59.7">TOLERANCE:</text>
<text x="31.2" y="63.3">0.00MM TO 25MM:</text>
<text x="118" y="63.3">±0.15MM</text>
<text x="31.2" y="66.8">FOR EACH ADDITIONAL 25MM:</text>
<text x="118" y="66.8">±0.035MM</text>
<text x="11.2" y="73.9">2.</text>
<text x="21.2" y="73.9">CAD: USE ELECTRONIC FILE TL625-000101-001.X_T FOR TOOLING</text>
<text x="21.2" y="77.4">AND MANUFACTURE.</text>
<text x="7.3" y="81.1">3</text>
<text x="411.2" y="79.4">3</text>
<text x="11.2" y="84.5">3.</text>
<text x="21.2" y="84.5">QUALITY INSPECTION: IT SHALL BE THE MANUFACTURER'S</text>
<text x="21.2" y="88">RESPONSIBILITY TO VALIDATE THAT MOLDED PARTS</text>
<text x="21.2" y="91.5">MANUFACTURED TO THIS SPECIFICATION COMPLY WITH BOTH THE</text>
<text x="21.2" y="95.1">DIMENSIONED GEOMETRY DISPLAYED ON THIS SPECIFICATION</text>
<text x="21.2" y="98.6">DRAWING AND THE UNDIMENSIONED GEOMETRY DEFINED WITHIN</text>
<text x="21.2" y="102.1">THE ASSOCIATED 3D CAD DATA FILE (SEE NOTE 2).</text>
<text x="21.2" y="109.2">1.</text>
<text x="31.2" y="109.2">DIMENSIONS IN OVALS ARE CONSIDERED BY TAM LABS, LLC</text>
<text x="31.2" y="112.7">TO BE CRITICAL TO FUNCTION &quot;CONTROL DIMENSIONS' AND</text>
<text x="31.2" y="116.2">MUST BE INSPECTED BY THE MANUFACTURER ON AN ON-</text>
<text x="31.2" y="119.8">GOING / REGULAR PRODUCTION BASIS. IT SHALL BE THE</text>
<text x="31.2" y="123.3">MANUFACTURER'S RESPONSIBILITY TO BE PREPARED TO</text>
<text x="31.2" y="126.8">PROVIDE &quot;DOCUMENTED EVIDENCE&quot; OF INSPECTION AND</text>
<text x="31.2" y="130.3">DIMENSIONAL COMPLIANCE WHENEVER REQUESTED BY TAM</text>
<text x="7.3" y="135.7">5</text>
<text x="31.2" y="133.9">LABS. INSPECTION RESULTS/ REPORTS MUST BE TRACEABLE</text>
<text x="31.2" y="137.4">BACK TO SPECIFIC DATES OF MANUFACTURE.</text>
<text x="411.2" y="134.8">5</text>
<text x="21.2" y="144.4">2.</text>
<text x="31.2" y="144.4">FOR ALL UNDIMENSIONED GEOMETRY, IT SHALL ALSO BE THE</text>
<text x="31.2" y="148">MANUFACTURER'S RESPONSIBILITY TO OBTAIN THE NOMINAL</text>
<text x="31.2" y="151.5">FEATURE SIZE REQUIREMENTS FROM WITHIN THE</text>
<text x="31.2" y="155">ASSOCIATED 3D BODY CAD DATA FILE AND COMPLY WITH THE</text>
<text x="31.2" y="158.6">SPECIFIED &quot;FEATURE SIZE TOLERANCE RANGES&quot; INDICATED</text>
<text x="7.3" y="163.9">6</text>
<text x="31.2" y="162.1">ON THIS SPECIFICATION DRAWING. ALL DIMENSIONS THAT</text>
<text x="31.2" y="165.6">ARE NOT IDENTIFIED AS &quot;CONTROL DIMENSIONS&quot; NEED NOT</text>
<text x="411.6" y="162.9">6</text>
<text x="31.2" y="169.1">BE INSPECTED ON AN ON-GOING / REGULAR PRODUCTION</text>
<text x="31.2" y="172.7">BASIS, HOWEVER, THIS DOES NOT RELIEVE THE</text>
<text x="31.2" y="176.2">MANUFACTURER OF THEIR RESPONSIBILITY FOR COMPLIANCE</text>
<text x="31.2" y="179.7">TO ALL DIMENSIONS - CODED, TOLERANCE OR OTHERWISE</text>
<text x="31.2" y="183.3">DEFINED BY THE 3D DATA FILE.</text>
<text x="11.2" y="190.3">4.</text>
<text x="21.2" y="190.3">PARTING LINE, EJECTOR PINS, AND GATES: GATES, EJECTOR PIN</text>
<text x="21.2" y="193.8">AND PARTING LINE LOCATION SHALL BE APPROVED BY TAM LABS,</text>
<text x="21.2" y="197.4">INC, PRIOR TO TOOLING FABRICATION.</text>
<text x="11.2" y="204.4">5.</text>
<text x="21.2" y="204.4">PART CLEANLINESS: PARTS SHALL BE CLEAN AND FREE OF DIRT,</text>
<text x="21.2" y="207.9">GREASE, OILS AND ANY TYPE OF MOLD MAINTENANCE FLUIDS,</text>
<text x="21.2" y="211.5">FOREIGN PARTICLES AND DISCOLORATIONS. CLEAR PARTS SHALL</text>
<text x="21.2" y="215">NOT HAVE ANY VOIDS OR BUBBLES. MOLD RELEASE SHALL NOT BE</text>
<text x="7.2" y="219.1">8</text>
<text x="21.2" y="218.5">USED.</text>
<text x="411.2" y="218.4">8</text>
<text x="11.2" y="225.6">6.</text>
<text x="21.2" y="225.6">PACKAGING: BAG 8 PER POLYBAG. SUPPLIER SHALL BE</text>
<text x="21.2" y="229.1">RESPONSIBLE FOR ADEQUATE PROTECTION AGAINST SHIPPING</text>
<text x="21.2" y="232.6">AND HANDLING DAMAGE.</text>
<text x="11.2" y="239.7">7.</text>
<text x="21.2" y="239.7">PART IDENTIFICATION MARKING: PART NUMBER, ISO MATERIAL</text>
<text x="21.2" y="243.2">CODE AND RESIN IDENTIFICATION CODE TO BE LOCATED WHERE</text>
<text x="7.2" y="247.2">9</text>
<text x="21.2" y="246.8">APPROXIMATELY SHOWN. LETTERING SHALL BE APPROXIMATELY</text>
<text x="21.2" y="250.3">1.5 MM TALL AND SHALL NOT EXCEED 0.1MM IN HEIGHT ABOVE</text>
<text x="411.2" y="246.3">9</text>
<text x="21.2" y="253.8">ADJACENT SURFACE.</text>
<text x="11.2" y="260.9">8.</text>
<text x="21.2" y="260.9">CONTROLLED DRAWING: NO CHANGES SHALL BE MADE TO THIS</text>
<text x="21.2" y="264.4">DRAWING WITHOUT WRITTEN APPROVAL FROM TAM LABS.</text>
<text x="300.9" y="267.6">BRACKET, T, OpenBeam 1515</text>
<text x="4.9" y="274.8">10</text>
<text x="11.2" y="271.4">9.</text>
<text x="21.2" y="271.4">RoHS COMPLIANCE: THIS PART SHALL COMPLY WITH THE</text>
<text x="21.2" y="275">EU2002/95/EC(RoHS) AND EU 2002/96/EC (WEEE) DIRECTIVES.</text>
<text x="410.2" y="275.3">10</text>
<text x="356.5" y="283.8">TL625-000101-001</text>
<text x="404" y="283.8">B</text>
<text x="21.3" y="290.5">A</text>
<text x="46.9" y="290.5">B</text>
<text x="71.2" y="290.5">C</text>
<text x="96.6" y="290.5">D</text>
<text x="121.7" y="290.5">E</text>
<text x="146.7" y="290.5">F</text>
<text x="171.5" y="290.5">G</text>
<text x="196.6" y="290.5">H</text>
</g>
<g font-size="2.8">
<text x="319.2" y="278">Terence T.S. Tam (譚德成)</text>
<text x="319.2" y="281.8">Terence T.S. Tam (譚德成)</text>
</g>
<text font-size="2.5" x="235.8" y="20.8">B</text>
<g font-size="2.1">
<text x="236.4" y="16.7">REV</text>
<text x="245.7" y="16.7">DESCRIPTION OF CHANGE</text>
<text x="316.5" y="12.9">REVISIONS</text>
<text x="386.5" y="16.7">DATE</text>
<text x="215.7" y="262">LICENSED UNDER CREATIVE COMMONS CC BY-SA</text>
<text x="276.5" y="262">TOLERANCES:</text>
<text x="301.1" y="262">TITLE:</text>
<text x="275.9" y="266.7">REFER TO NOTES</text>
<text x="275.9" y="268.8">FOR TOLERANCE</text>
<text x="275.9" y="270.9">INFORMATION.</text>
<text x="276.4" y="278">SIZE:</text>
<text x="300.9" y="278">ENGINEER:</text>
<text x="301.1" y="281.9">DRAWN BY:</text>
<text x="356.5" y="277.9">PART NUMBER:</text>
<text x="404" y="277.9">REV</text>
<text x="300.9" y="285.9">DATE CREATED:</text>
<text x="211.1" y="289.3">CAD: SOLIDWORKS</text>
<text x="233.8" y="289.3">SCALE:</text>
<text x="243.1" y="289.3">1:1</text>
<text x="248.7" y="289.3">FILE NAME:</text>
<text x="262.9" y="289.3">TL625-000101-002 - T Plate, OpenBeam 1515</text>
</g>
<g font-size="1.8">
<text x="211.7" y="265.6">The information in this drawing is licensed under Creative Commons</text>
<text x="211.7" y="267.4">Attribution-Share Alike License. You may freely redistribute</text>
<text x="211.7" y="269.2">the content in this document and share it with others as long as the following</text>
<text x="211.7" y="270.9">criterias are met:</text>
<text x="211.7" y="274.4">1) The author of the document shall be credited (as OpenBeam USA)</text>
<text x="211.7" y="276.2">2) Any derivatives from this work shall be shared under Creative Commons</text>
<text x="211.7" y="281.5">For more details, please visit Creative Commons at</text>
<text x="214.4" y="278">BY-SA license.</text>
<text x="211.7" y="283.3">www.CreativeCommons.org/licenses/</text>
</g>
</svg>
